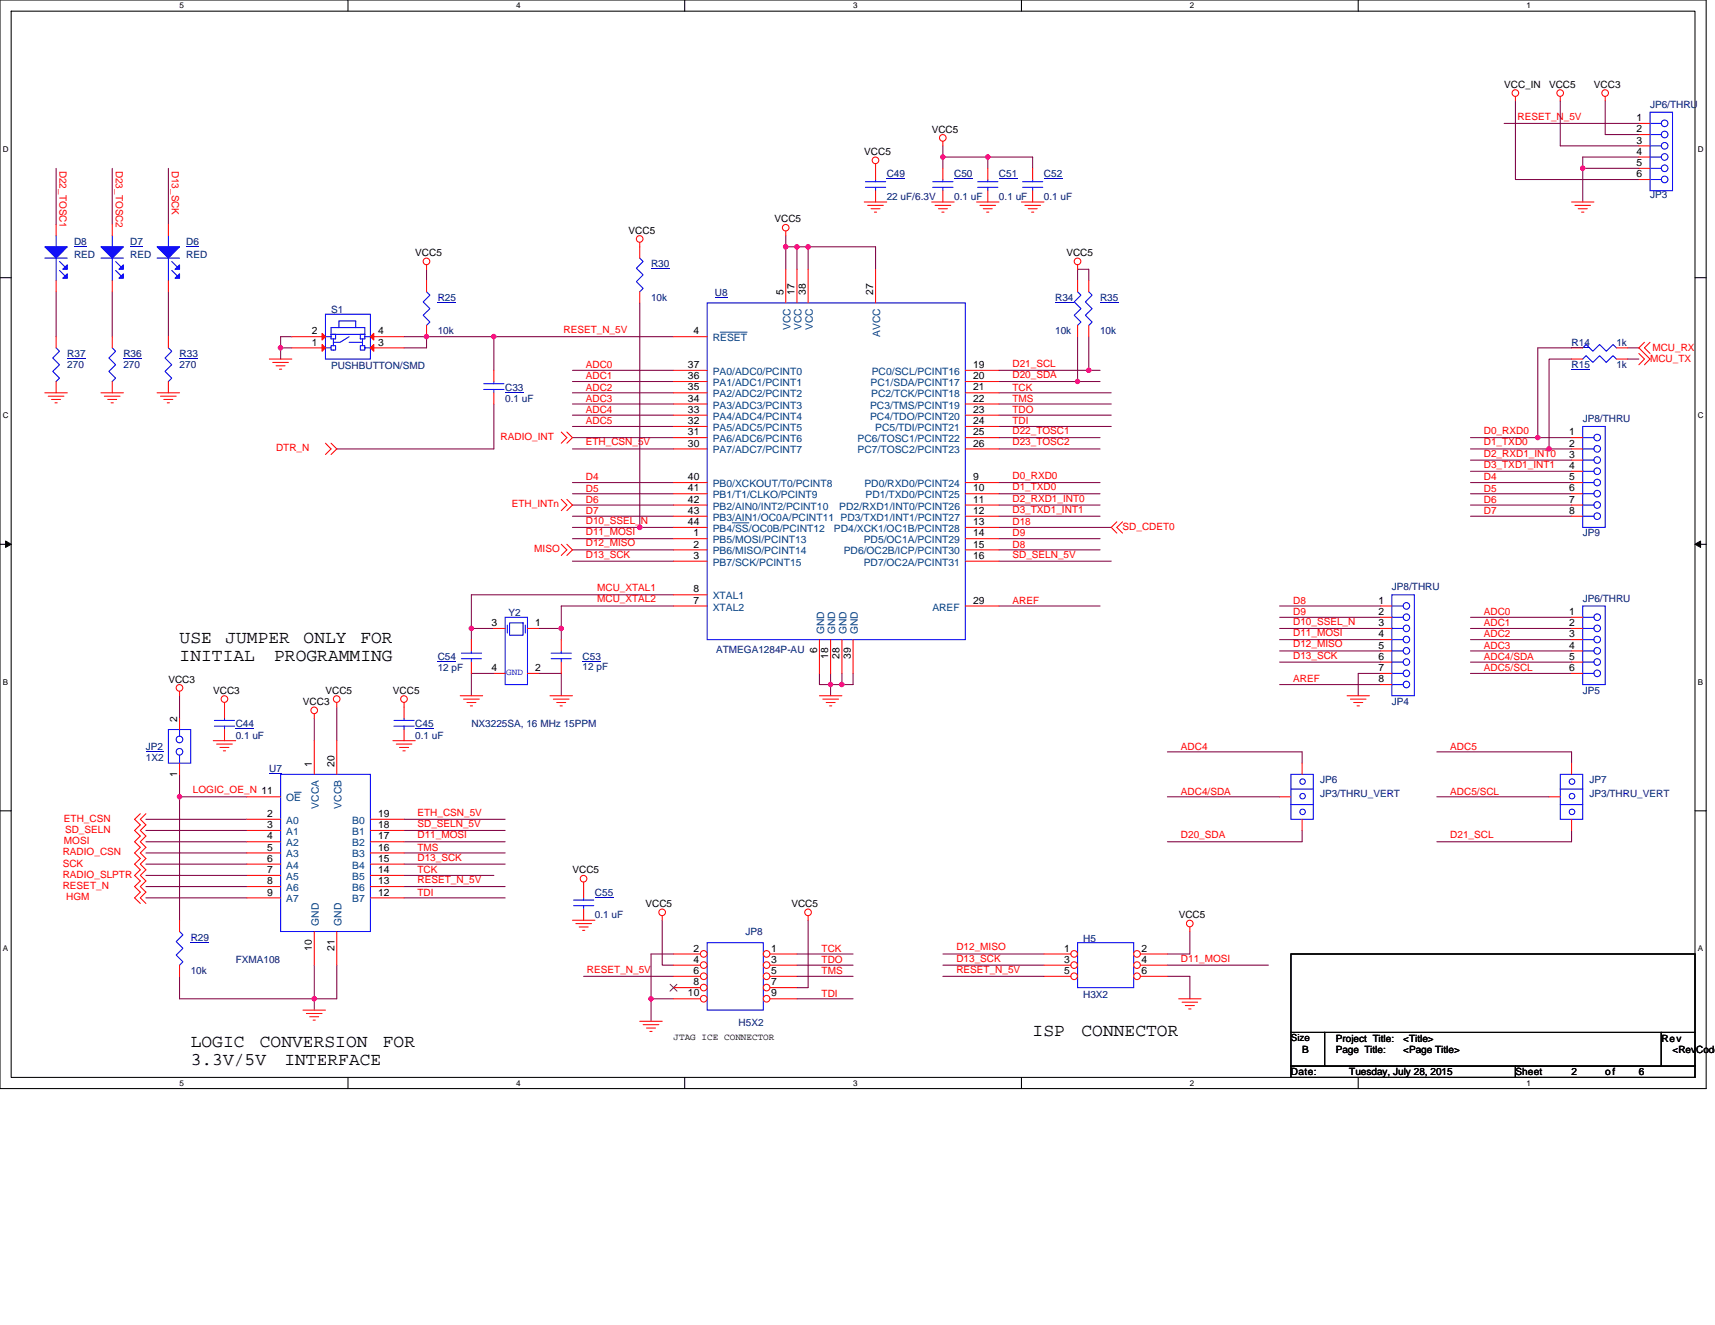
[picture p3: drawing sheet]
<svg xmlns="http://www.w3.org/2000/svg" width="279mm" height="216mm" viewBox="0 0 279 216" stroke-linecap="round" stroke-linejoin="round" font-family="sans-serif">
<path d="M0 0h278v177.4h-278zM1.8 1.8h274.3v173.8h-274.3z" fill="none" stroke="#000" stroke-width=".17"/>
<g fill="#fff">
<path d="M29.3 .2h.7v1.5h-.7z"/>
<path d="M29.3 175.7h.7v1.5h-.7z"/>
</g>
<path d="M56.7 0v1.8M56.7 175.6v1.8" fill="none" stroke="#000" stroke-width=".17"/>
<g fill="#fff">
<path d="M84.1 .2h.7v1.5h-.7z"/>
<path d="M84.1 175.7h.7v1.5h-.7z"/>
</g>
<path d="M111.5 0v1.8M111.5 175.6v1.8" fill="none" stroke="#000" stroke-width=".17"/>
<g fill="#fff">
<path d="M139 .2h.7v1.5h-.7z"/>
<path d="M139 175.7h.7v1.5h-.7z"/>
</g>
<path d="M166.4 0v1.8M166.4 175.6v1.8" fill="none" stroke="#000" stroke-width=".17"/>
<g fill="#fff">
<path d="M193.8 .2h.8v1.5h-.8z"/>
<path d="M193.8 175.7h.8v1.5h-.8z"/>
</g>
<path d="M221.3 0v1.8M221.3 175.6v1.8" fill="none" stroke="#000" stroke-width=".17"/>
<g fill="#fff">
<path d="M248.7 .2h.7v1.5h-.7z"/>
<path d="M248.7 175.7h.7v1.5h-.7z"/>
<path d="M.5 23.5h.9v1.5h-.9z"/>
<path d="M276.6 23.5h1v1.5h-1z"/>
<path d="M.5 67h.9v1.4h-.9z"/>
<path d="M276.6 67h1v1.4h-1z"/>
</g>
<path d="M0 45.3h1.8M276.1 45.3h1.9" fill="none" stroke="#000" stroke-width=".17"/>
<g fill="#fff">
<path d="M.5 110.4h.8v1.5h-.8z"/>
<path d="M276.6 110.4h.9v1.5h-.9z"/>
</g>
<path d="M0 88.7h1.8M276.1 88.7h1.9" fill="none" stroke="#000" stroke-width=".17"/>
<path d="M.9 88.2l.9 .5-.9 .5zM276.1 88.7l1-.5v1z" fill="#000" stroke="#000" stroke-width=".16"/>
<g fill="#fff">
<path d="M.5 153.8h.8v1.5h-.8z"/>
<path d="M276.6 153.8h.9v1.5h-.9z"/>
</g>
<path d="M0 132.1h1.8M276.1 132.1h1.9M210.3 155.4h65.8v12.8h-65.8zM210.3 168.2h5.5v5.5h-5.5zM210.3 173.7h36.6v1.9h-36.6zM215.8 168.2h54.9v5.5h-54.9zM246.9 173.7h29.2v1.9h-29.2zM270.7 168.2h5.4v5.5h-5.4z" fill="none" stroke="#000" stroke-width=".17"/>
<g fill="none" stroke="#800040" stroke-width=".17">
<path d="M246.9 16.4v12.9h20.1M254.2 16.4v7.4h12.8M261.5 16.4v5.5h5.5M9.1 27.4v9.2M18.3 27.4v9.2M27.4 27.4v9.2M128 38.4v1.8M153.6 23.8v1.8M153.6 25.6v1.8M153.6 25.6h7.3M160.9 25.6v1.8M160.9 25.6h7.3v1.8"/>
<path d="M245 20.1h22M257.9 27.4h9.1M257.9 27.4v5.5M267 25.6h-9.1v1.8M9.1 47.5v7.4M18.3 47.5v7.4M27.4 47.5v7.4M45.7 56.7v1.8M45.7 56.7h1.8M47.5 54.9h-1.8v1.8M65.8 54.9h3.7M69.5 54.9h11"/>
<path d="M69.5 43.9v1.8M69.5 54.9v1.8h-3.7M80.5 54.9v5.4M80.5 54.9h29.2M104.2 49.4v36.5M128 40.2v3.7M128 40.2h1.8M129.8 40.2v3.7M129.8 40.2h1.9M131.7 40.2h10.9v3.7M131.7 40.2v3.7M175.6 54.9v7.3"/>
<path d="M175.6 45.7v-1.8h1.8v1.8M177.4 54.9v5.4M256 56.7h-5.5v14.6M256 58.5h-3.6v14.7M265.2 56.7h1.8M265.2 58.5h1.8M80.5 65.8v7.4h-25.6M93.3 62.2h16.4M93.3 64h16.4M93.3 65.8h16.4M93.3 60.3h16.4M93.3 78.6h16.4"/>
<path d="M93.3 69.5h16.4M93.3 67.6h16.4M93.3 71.3h16.4M93.3 73.2h16.4M162.8 62.2h12.8M162.8 60.3h14.6M162.8 78.6h16.4M162.8 73.2h16.4M162.8 71.3h16.4M162.8 67.6h18.2M162.8 69.5h18.2M162.8 64h18.2"/>
<path d="M162.8 65.8h18.2M175.6 62.2h3.6M177.4 60.3h1.8M239.6 73.2h12.8M239.6 75h16.4M239.6 76.8h16.4M239.6 78.6h16.4M239.6 71.3h10.9M250.5 71.3h5.5M252.4 73.2h3.6M93.3 85.9h10.9M93.3 80.5h16.4"/>
<path d="M93.3 82.3h16.4M93.3 84.1h16.4M93.3 87.8h16.4M93.3 89.6h16.4M93.3 91.4h16.4M104.2 85.9h5.5M109.7 96.9h-32.9v5.5M109.7 98.7h-18.3v3.7M162.8 80.5h16.4M162.8 82.3h16.4M162.8 84.1h16.4M162.8 87.8h16.4"/>
<path d="M162.8 89.6h16.4M162.8 85.9h18.2M162.8 91.4h18.2M162.8 98.7h16.4M208.5 98.7h16.4M239.6 80.5h16.4M239.6 82.3h16.4M239.6 84.1h16.4M29.3 113.4v3.6M51.2 117v3.7M54.9 115.2v5.5M76.8 102.4v1.8"/>
<path d="M76.8 102.4h3.7M80.5 109.7h-3.7v3.7M87.8 109.7h3.6v3.7M87.8 102.4h3.6M91.4 102.4v1.8M133.5 109.7v1.8h1.8M135.3 111.5v1.9M135.3 111.5h1.9M135.3 109.7v1.8M137.2 109.7v1.8h1.8v-1.8M208.5 102.4h16.4M208.5 104.2h16.4"/>
<path d="M208.5 106.1h16.4M208.5 111.5h16.4M208.5 100.6h16.4M208.5 107.9h16.4M224.9 109.7h-3.6v3.7M239.6 102.4h16.4M239.6 104.2h16.4M239.6 106.1h16.4M239.6 107.9h16.4M239.6 109.7h16.4M239.6 100.6h16.4M23.8 133.5h16.4"/>
<path d="M23.8 135.3h16.4M23.8 139h16.4M23.8 137.2h16.4M29.3 129.8v20.1M29.3 126.2v3.6M29.3 129.8h10.9M65.8 139h16.5M65.8 137.2h16.5M65.8 135.3h16.5M65.8 133.5h16.5M190.2 129.8h18.3M190.2 122.5h21.9v1.9"/>
<path d="M212.1 135.3v1.9h-21.9M234.1 129.8h18.3M234.1 122.5h21.9v1.9M256 135.3v1.9h-21.9M23.8 144.5h16.4M23.8 146.3h16.4M23.8 140.8h16.4M23.8 142.6h16.4M51.2 157.3v7.3M54.9 157.3v5.5h-25.6v-3.7M65.8 142.6h14.7M65.8 140.8h16.5"/>
<path d="M65.8 144.5h16.5M65.8 146.3h16.5M95.1 159.1h14.6M107.9 149.9v7.4h1.8M109.7 155.4h-3.6v7.4M129.8 157.3h9.2M129.8 159.1h9.2M129.8 155.4h9.2M131.7 149.9v11h-1.9M153.6 155.4h16.5M153.6 157.3h16.5M153.6 159.1h16.5"/>
<path d="M190.2 159.1h3.6v3.7M190.2 157.3h16.5M193.8 151.8v3.6h-3.6M106.1 162.8v3.6M106.1 162.8h3.6M129.8 162.8h9.2"/>
</g>
<g fill="#f0f" stroke="#f0f" stroke-width=".17">
<circle cx="69.5" cy="54.8" r=".36"/>
<circle cx="80.4" cy="54.8" r=".36"/>
<circle cx="128" cy="40.2" r=".36"/>
<circle cx="129.8" cy="40.2" r=".36"/>
<circle cx="131.7" cy="40.2" r=".36"/>
<circle cx="153.6" cy="25.6" r=".35"/>
<circle cx="160.9" cy="25.6" r=".35"/>
<circle cx="45.7" cy="56.7" r=".36"/>
<circle cx="106.1" cy="162.7" r=".35"/>
<circle cx="76.8" cy="102.4" r=".36"/>
<circle cx="91.4" cy="102.4" r=".36"/>
<circle cx="175.5" cy="62.2" r=".35"/>
<circle cx="177.4" cy="60.3" r=".36"/>
<circle cx="257.8" cy="27.4" r=".36"/>
<circle cx="135.3" cy="111.5" r=".35"/>
<circle cx="137.1" cy="111.5" r=".36"/>
<circle cx="252.4" cy="73.1" r=".36"/>
<circle cx="250.5" cy="71.3" r=".36"/>
<circle cx="104.2" cy="85.9" r=".36"/>
<circle cx="51.2" cy="162.7" r=".35"/>
<circle cx="29.2" cy="129.8" r=".35"/>
</g>
<g fill="none" stroke="#f00" stroke-width=".17">
<path d="M246.9 15.7v.7M254.2 15.7v.7M261.5 15.7v.7M9.1 36.6v1.8M18.3 36.6v1.8M104.2 39.5v.7M128 37.7v.7M140.8 32.9h3.7M141.4 33.5h2.5M141.9 34h1.5M142.5 34.6h.3M142.6 26.7v2.6"/>
<path d="M142.6 31.1v1.8M151.8 32.9h3.6M152.3 33.5h2.6M152.9 34h1.4M153.4 34.6h.4M153.6 23v.8M153.6 27.4v1.9M153.6 31.1v1.8M159.1 32.9h3.7M159.6 33.5h2.6M160.2 34h1.4M160.7 34.6h.4"/>
<path d="M160.9 27.4v1.9M160.9 31.1v1.8M166.4 32.9h3.7M167 33.5h2.5M167.5 34h1.5M168.1 34.6h.3M256 32.9h3.7M256.6 33.5h2.5M257.1 34h1.5M257.7 34.6h.3M267 23.8h1.8M267 21.9h1.8"/>
<path d="M267 20.1h1.8M267 25.6h1.8M267 27.4h1.8M267 29.3h1.8M9.1 54.9v1.8M9.1 45.7v1.8M18.3 45.7v1.8M27.4 54.9v1.8M43.9 58.5h3.6M44.4 59.1h2.6M45 59.6h1.4M47.5 56.7h5.5"/>
<path d="M47.5 54.9h5.5M60.3 56.7h5.5M60.3 54.9h5.5M69.5 43.2v.7M109.7 54.9h5.5M128 43.9v5.5M129.8 43.9v5.5M131.7 43.9v5.5M142.6 43.9v5.5M175.6 43.2v.7M177.4 45.7v1.8M177.4 53v1.9"/>
<path d="M267 57.6l.9 .9-.9 .9M267.9 55.8l-.9 .9 1.8 1.8-.9 .9M268.8 55.8l-.9 .9 .9 .9M7.3 64h3.7M7.9 64.6h2.5M8.4 65.1h1.5M9 65.6h.3M9.1 62.2v1.8M16.4 64h3.7M17 64.6h2.6M17.5 65.1h1.5M18.1 65.6h.4"/>
<path d="M25.6 64h3.7M26.1 64.6h2.6M26.7 65.1h1.5M27.2 65.6h.4M27.4 62.2v1.8M45.5 60.2h.4M53 72.2l.9 1-.9 .9M53.9 72.2l1 1-1 .9M91.4 70.4l1 .9-1 .9M92.4 70.4l.9 .9-.9 .9M109.7 73.2h5.5M109.7 71.3h5.5"/>
<path d="M109.7 69.5h5.5M109.7 67.6h5.5M109.7 65.8h5.5M109.7 64h5.5M109.7 62.2h5.5M109.7 60.3h5.5M109.7 78.6h5.5M157.3 78.6h5.5M157.3 67.6h5.5M157.3 69.5h5.5M157.3 71.3h5.5M157.3 73.2h5.5"/>
<path d="M157.3 62.2h5.5M157.3 64h5.5M157.3 65.8h5.5M157.3 60.3h5.5M91.4 88.7l1 .9-1 .9M91.4 81.4l1 .9-1 .9M92.4 88.7l.9 .9-.9 .9M92.4 81.4l.9 .9-.9 .9M109.7 87.8h5.5M109.7 89.6h5.5M109.7 91.4h5.5M109.7 98.7h5.5"/>
<path d="M109.7 96.9h5.5M109.7 80.5h5.5M109.7 82.3h5.5M109.7 84.1h5.5M109.7 85.9h5.5M157.3 80.5h5.5M157.3 82.3h5.5M157.3 98.7h5.5M157.3 85.9h5.5M157.3 87.8h5.5M157.3 89.6h5.5M157.3 91.4h5.5"/>
<path d="M157.3 84.1h5.5M181.9 85l-.9 .9 .9 1M182.9 85l-1 .9 1 1M29.3 112.6v.8M36.6 114.5v.7M51.2 116.3v.7M54.9 114.5v.7M65.8 114.5v2.5M65.8 118.9v1.8M75 113.4h3.6M75.5 113.9h2.6M76.1 114.5h1.4"/>
<path d="M76.6 115h.4M76.8 104.2v1.9M76.8 107.9v1.8M89.6 113.4h3.7M90.1 113.9h2.6M90.7 114.5h1.5M91.2 115h.4M91.4 104.2v1.9M91.4 107.9v1.8M133.5 113.4h3.7M133.5 104.2v5.5M134 113.9h2.6"/>
<path d="M134.6 114.5h1.5M135.1 115h.4M135.3 104.2v5.5M137.2 104.2v5.5M139 104.2v5.5M219.5 113.4h3.6M220 113.9h2.5M220.5 114.5h1.5M221.1 115h.4M256 104.2h1.9M256 102.4h1.9M256 100.6h1.9"/>
<path d="M256 106.1h1.9M256 107.9h1.9M256 109.7h1.9M22.9 132.6l-1 .9 1 .9-1 .9 1 .9-1 1 1 .9-1 .9 1 .9-1 .9 1 .9-1 .9 1 1-1 .9 1 .9-1 .9 1 .9M23.8 132.6l-.9 .9 .9 .9-.9 .9 .9 .9-.9 1 .9 .9-.9 .9 .9 .9-.9 .9 .9 .9-.9 .9 .9 1-.9 .9 .9 .9-.9 .9 .9 .9M34.7 120.7h3.7M35.3 121.2h2.5M35.8 121.8h1.5M36.4 122.3h.3M64 120.7h3.6M64.6 121.2h2.5M65.1 121.8h1.5"/>
<path d="M65.6 122.3h.4M208.5 129.8h1.8M212.1 133.5v1.8M212.1 124.4v1.8M252.4 129.8h1.8M256 133.5v1.8M256 124.4v1.8M93.3 149.9h3.6M93.8 150.5h2.6M94.4 151h1.4M94.9 151.6h.4M95.1 143.7v2.6"/>
<path d="M95.1 148.1v1.8M107.9 149.2v.7M131.7 149.2v.7M193.8 151v.8M49.4 164.6h3.6M49.9 165.1h2.6M50.5 165.7h1.4M51 166.2h.4M104.2 166.4h3.7M104.8 167h2.5M105.3 167.5h1.5M105.9 168.1h.3"/>
<path d="M192 162.8h3.7M192.6 163.3h2.5M193.1 163.9h1.5M193.7 164.4h.3"/>
<circle cx="246.9" cy="15.2" r=".54"/>
<circle cx="254.2" cy="15.2" r=".54"/>
<circle cx="261.5" cy="15.2" r=".54"/>
<circle cx="104.2" cy="38.9" r=".54"/>
<circle cx="128" cy="37.1" r=".54"/>
<circle cx="142.6" cy="26.1" r=".54"/>
<circle cx="153.6" cy="22.5" r=".54"/>
<circle cx="69.5" cy="42.6" r=".54"/>
<circle cx="175.5" cy="42.6" r=".54"/>
<circle cx="29.2" cy="112.1" r=".54"/>
<circle cx="36.6" cy="113.9" r=".54"/>
<circle cx="51.2" cy="115.7" r=".54"/>
<circle cx="54.9" cy="113.9" r=".54"/>
<circle cx="65.8" cy="113.9" r=".54"/>
<circle cx="95.1" cy="143.2" r=".54"/>
<circle cx="107.9" cy="148.7" r=".54"/>
<circle cx="131.6" cy="148.7" r=".54"/>
<circle cx="193.8" cy="150.5" r=".54"/>
</g>
<g fill="none" stroke="#00f" stroke-width=".17">
<path d="M268.8 18.3h3.7v12.8h-3.7zM9.1 38.4v1.8M18.3 38.4v1.8M141 30.5h3.3M141 29.6h3.3M142.6 29.3v.3M142.6 30.5v.6M152 30.5h3.3M152 29.6h3.3M153.6 29.3v.3M153.6 30.5v.6M159.3 30.5h3.3"/>
<path d="M159.3 29.6h3.3M160.9 29.3v.3M160.9 30.5v.6M268.8 25.6h1.9M268.8 23.8h1.9M268.8 21.9h1.9M268.8 20.1h1.9M268.8 27.4h1.9M268.8 29.3h1.9M7.3 42.1h3.7M9.1 56.7l.6 .5-1.1 1.1 1.1 1.1-1.1 1.1 1.1 1.1-.6 .6M9.1 42.1v3.6"/>
<path d="M9.7 42.6l.9 .9M9.7 44.1l.9 .9M16.4 42.1h3.7M18.3 42.1v3.6M18.8 42.6l.9 .9M18.8 44.1l.9 .9M27.4 56.7l.6 .5-1.1 1.1 1.1 1.1-1.1 1.1 1.1 1.1-.6 .6M53 51.2h7.3v7.3h-7.3zM53 54.9h.9M53.9 54.9v.3h.4M53.9 54.5v-1.1h5.5v1.1M53.9 54.5h5.5"/>
<path d="M53.9 54.5h.8v.7h-.4M53.9 54.5v.4M54.3 55.2v1.1M54.3 56.3h-.4v.4h-.9M54.3 56.3h.4v.7h-.8v-.3M55.2 53.4v-1.1h2.8v1.1M56.9 54.9l-1.5 .9h-1.1M56.9 55.8h2.2M59.1 55.2v1.1M59.4 54.9v.3h-.3M59.4 54.9h.9M59.4 54.5h-.7v.7h.4"/>
<path d="M59.4 54.5v.4M59.4 56.7v.3h-.7v-.7h.7v.4h.9M115.2 49.4h42.1v54.8h-42.1zM177.4 47.5l.5 .6-1.1 1.1 1.1 1.1-1.1 1.1 1.1 1.1-.5 .5M257.9 98.7h3.6v12.8h-3.6zM64.2 118.3h3.3M64.2 117.4h3.3M65.8 117v.4M65.8 118.3v.6M75.2 107.3h3.2M75.2 106.4h3.2M76.8 106.1v.3"/>
<path d="M76.8 107.3v.6M89.8 107.3h3.3M89.8 106.4h3.3M91.4 106.1v.3M91.4 107.3v.6M257.9 106.1h1.8M257.9 104.2h1.8M257.9 102.4h1.8M257.9 100.6h1.8M257.9 107.9h1.8M257.9 109.7h1.8M210.3 126.2h3.7v7.3h-3.7z"/>
<path d="M210.3 131.1h3.7M210.3 128.6h3.7M254.2 126.2h3.7v7.3h-3.7zM254.2 131.1h3.7M254.2 128.6h3.7M93.5 147.6h3.2M93.5 146.7h3.2M95.1 146.3v.4M95.1 147.6v.5M115.2 153.6h9.2v11h-9.2z"/>
<circle cx="271.2" cy="25.6" r=".54"/>
<circle cx="271.2" cy="23.8" r=".54"/>
<circle cx="271.2" cy="29.2" r=".54"/>
<circle cx="271.2" cy="20.1" r=".54"/>
<circle cx="271.2" cy="21.9" r=".54"/>
<circle cx="271.2" cy="27.4" r=".54"/>
<circle cx="260.2" cy="106.1" r=".54"/>
<circle cx="260.2" cy="104.2" r=".54"/>
<circle cx="260.2" cy="102.4" r=".54"/>
<circle cx="260.2" cy="109.7" r=".54"/>
<circle cx="260.2" cy="107.9" r=".54"/>
<circle cx="260.2" cy="100.6" r=".54"/>
<circle cx="212.2" cy="127.4" r=".45"/>
<circle cx="212.2" cy="129.7" r=".45"/>
<circle cx="212.2" cy="132.3" r=".45"/>
<circle cx="256.1" cy="129.7" r=".45"/>
<circle cx="256.1" cy="127.4" r=".45"/>
<circle cx="256.1" cy="132.3" r=".45"/>
</g>
<g fill="none" stroke="#000080" stroke-width=".16">
<path d="M144.5 29.1h3M155.4 29.1h3.1M162.8 29.1h3M11 58.4h3M12.1 40.1h2.1M21.2 40.1h2.1M29.3 58.4h3M116.5 48.5h2.1M179.2 49.3h3M67.6 118.7h3.1M71.3 107.8h3M94.9 107.8h3"/>
<path d="M96.9 146.2h3"/>
</g>
<g fill="#00f" stroke="#00f" stroke-width=".17">
<path d="M16.4 40.2h3.7l-1.8 1.9z" fill-rule="evenodd"/>
<path d="M19.4 43.9l.7-.7v.7z" fill-rule="evenodd"/>
<path d="M19.4 45.3l.7-.7v.7z" fill-rule="evenodd"/>
<path d="M7.3 40.2h3.7l-1.9 1.9z" fill-rule="evenodd"/>
<path d="M10.2 43.9l.8-.7v.7z" fill-rule="evenodd"/>
<path d="M10.2 45.3l.8-.7v.7z" fill-rule="evenodd"/>
</g>
<path d="M117.3 54.1h4.4M119.3 85.2h2.7" fill="none" stroke="#004080" stroke-width=".16"/>
<g fill="#f00" stroke="#f00" stroke-width=".17">
<path d="M52.5 56.1l.5 .6-.5 .5z"/>
<path d="M60.3 56.7l.6-.6v1.1z"/>
<path d="M52.5 54.3l.5 .6-.5 .5z"/>
<path d="M60.3 54.9l.6-.6v1.1z"/>
</g>
<circle cx="124.9" cy="155.4" r=".54" fill="#fff" stroke="#f00" stroke-width=".17"/>
<path d="M125.5 155.4h4.3" fill="none" stroke="#f00" stroke-width=".17"/>
<circle cx="114.6" cy="155.4" r=".54" fill="#fff" stroke="#f00" stroke-width=".17"/>
<path d="M109.7 155.4h4.4" fill="none" stroke="#f00" stroke-width=".17"/>
<circle cx="124.9" cy="157.3" r=".54" fill="#fff" stroke="#f00" stroke-width=".17"/>
<path d="M125.5 157.3h4.3" fill="none" stroke="#f00" stroke-width=".17"/>
<circle cx="114.6" cy="157.3" r=".54" fill="#fff" stroke="#f00" stroke-width=".17"/>
<path d="M109.7 157.3h4.4" fill="none" stroke="#f00" stroke-width=".17"/>
<circle cx="124.9" cy="159.1" r=".54" fill="#fff" stroke="#f00" stroke-width=".17"/>
<path d="M125.5 159.1h4.3" fill="none" stroke="#f00" stroke-width=".17"/>
<circle cx="114.6" cy="159.1" r=".54" fill="#fff" stroke="#f00" stroke-width=".17"/>
<path d="M109.7 159.1h4.4" fill="none" stroke="#f00" stroke-width=".17"/>
<circle cx="124.9" cy="160.9" r=".54" fill="#fff" stroke="#f00" stroke-width=".17"/>
<path d="M125.5 160.9h4.3" fill="none" stroke="#f00" stroke-width=".17"/>
<circle cx="114.6" cy="160.9" r=".54" fill="#fff" stroke="#f00" stroke-width=".17"/>
<path d="M109.7 160.9h4.4" fill="none" stroke="#f00" stroke-width=".17"/>
<path d="M109.2 160.4l1.1 1.1M110.3 160.4l-1.1 1.1" fill="none" stroke="#804000" stroke-width=".16"/>
<circle cx="124.9" cy="162.7" r=".54" fill="#fff" stroke="#f00" stroke-width=".17"/>
<path d="M125.5 162.8h4.3" fill="none" stroke="#f00" stroke-width=".17"/>
<circle cx="114.6" cy="162.7" r=".54" fill="#fff" stroke="#f00" stroke-width=".17"/>
<path d="M69.5 45.7v1.8M69.5 53v1.9M29.3 117v1.9M29.3 124.4v1.8M109.7 162.8h4.4" fill="none" stroke="#f00" stroke-width=".17"/>
<g fill="none" stroke="#00f" stroke-width=".17">
<path d="M69.5 47.5l.5 .6-1.1 1.1 1.1 1.1-1.1 1.1 1.1 1.1-.5 .5M27.4 118.9h3.7v5.5h-3.7zM29.3 118.9v1.1M29.3 123.1v1.3M175.6 153.6h9.1v7.3h-9.1z"/>
<circle cx="29.2" cy="120.5" r=".54"/>
<circle cx="29.2" cy="122.5" r=".54"/>
</g>
<path d="M71.3 49.3h3M23.8 122.4h2.8" fill="none" stroke="#000080" stroke-width=".16"/>
<circle cx="175" cy="155.4" r=".54" fill="#fff" stroke="#f00" stroke-width=".17"/>
<path d="M170.1 155.4h4.4" fill="none" stroke="#f00" stroke-width=".17"/>
<circle cx="185.2" cy="155.4" r=".54" fill="#fff" stroke="#f00" stroke-width=".17"/>
<path d="M185.8 155.4h4.4" fill="none" stroke="#f00" stroke-width=".17"/>
<circle cx="175" cy="157.3" r=".54" fill="#fff" stroke="#f00" stroke-width=".17"/>
<path d="M170.1 157.3h4.4" fill="none" stroke="#f00" stroke-width=".17"/>
<circle cx="185.2" cy="157.3" r=".54" fill="#fff" stroke="#f00" stroke-width=".17"/>
<path d="M185.8 157.3h4.4" fill="none" stroke="#f00" stroke-width=".17"/>
<circle cx="175" cy="159.1" r=".54" fill="#fff" stroke="#f00" stroke-width=".17"/>
<path d="M170.1 159.1h4.4" fill="none" stroke="#f00" stroke-width=".17"/>
<circle cx="185.2" cy="159.1" r=".54" fill="#fff" stroke="#f00" stroke-width=".17"/>
<g fill="none" stroke="#f00" stroke-width=".17">
<path d="M27.4 36.6v1.8M168.2 27.4v1.9M168.2 31.1v1.8M18.3 54.9v1.8M27.4 45.7v1.8M104.2 40.2v1.9M104.2 47.5v1.9M175.6 45.7v1.8M175.6 53v1.9M256 56.7h1.9M256 58.5h1.9M263.3 56.7h1.9"/>
<path d="M263.3 58.5h1.9M18.3 62.2v1.8M80.5 60.3v1.9M80.5 64v1.8M256 75h1.9M256 73.2h1.9M256 71.3h1.9M256 76.8h1.9M256 78.6h1.9M224.9 98.7h1.9M256 80.5h1.9M256 82.3h1.9"/>
<path d="M256 84.1h1.9M36.6 115.2v1.8M36.6 118.9v1.8M80.5 109.7h1.8M80.5 102.4h1.8M85.9 102.4h1.9M85.9 109.7h1.9M224.9 102.4h1.9M224.9 100.6h1.9M224.9 104.2h1.9M224.9 106.1h1.9M224.9 107.9h1.9"/>
<path d="M224.9 109.7h1.9M224.9 111.5h1.9M40.2 133.5h5.5M40.2 135.3h5.5M40.2 137.2h5.5M40.2 139h5.5M40.2 129.8h5.5M51.2 120.7v5.5M54.9 120.7v5.5M60.3 139h5.5M60.3 137.2h5.5M60.3 135.3h5.5"/>
<path d="M60.3 133.5h5.5M29.3 149.9v1.9M29.3 157.3v1.8M40.2 140.8h5.5M40.2 142.6h5.5M40.2 144.5h5.5M40.2 146.3h5.5M51.2 151.8v5.5M54.9 151.8v5.5M60.3 146.3h5.5M60.3 144.5h5.5M60.3 142.6h5.5"/>
<path d="M60.3 140.8h5.5M185.8 159.1h4.4"/>
</g>
<g fill="none" stroke="#00f" stroke-width=".17">
<path d="M27.4 38.4v1.8M166.6 30.5h3.3M166.6 29.6h3.3M168.2 29.3v.3M168.2 30.5v.6M18.3 56.7l.5 .5-1.1 1.1 1.1 1.1-1.1 1.1 1.1 1.1-.5 .6M25.6 42.1h3.7M27.4 42.1v3.6M28 42.6l.9 .9M28 44.1l.9 .9M104.2 42.1l.6 .5-1.1 1.1 1.1 1.1-1.1 1.1 1.1 1.1-.6 .5M175.6 47.5l.5 .6-1.1 1.1 1.1 1.1-1.1 1.1 1.1 1.1-.5 .5"/>
<path d="M257.9 56.7l.5-.6 1.1 1.1 1.1-1.1 1.1 1.1 1.1-1.1 .5 .6M257.9 58.5l.5-.5 1.1 1.1 1.1-1.1 1.1 1.1 1.1-1.1 .5 .5M78.8 63.5h3.3M78.8 62.5h3.3M80.5 62.2v.3M80.5 63.5v.5M257.9 69.5h3.6v16.4h-3.6zM257.9 76.8h1.8M257.9 75h1.8M257.9 73.2h1.8M257.9 71.3h1.8M257.9 78.6h1.8"/>
<path d="M226.8 96.9h3.6v16.5h-3.6zM226.8 98.7h1.8M257.9 80.5h1.8M257.9 82.3h1.8M257.9 84.1h1.8M34.9 118.3h3.3M34.9 117.4h3.3M36.6 117v.4M36.6 118.3v.6M82.3 100.6h3.6v10.9h-3.6zM82.7 101.9v1.2M83 101.5h2.2v2h-2.2z"/>
<path d="M85.6 101.9v1.2M226.8 104.2h1.8M226.8 102.4h1.8M226.8 100.6h1.8M226.8 106.1h1.8M226.8 107.9h1.8M226.8 109.7h1.8M226.8 111.5h1.8M45.7 126.2h14.6v25.6h-14.6zM29.3 151.8l.5 .5-1.1 1.1 1.1 1.1-1.1 1.1 1.1 1.1-.5 .6"/>
<circle cx="260.2" cy="76.8" r=".54"/>
<circle cx="260.2" cy="73.1" r=".54"/>
<circle cx="260.2" cy="75" r=".54"/>
<circle cx="260.2" cy="71.3" r=".54"/>
<circle cx="260.2" cy="78.6" r=".54"/>
<circle cx="229.1" cy="98.7" r=".53"/>
<circle cx="260.2" cy="82.3" r=".54"/>
<circle cx="260.2" cy="84.1" r=".54"/>
<circle cx="260.2" cy="80.4" r=".54"/>
<circle cx="229.1" cy="102.4" r=".53"/>
<circle cx="229.1" cy="109.7" r=".53"/>
<circle cx="229.1" cy="104.2" r=".53"/>
<circle cx="229.1" cy="107.9" r=".53"/>
<circle cx="229.1" cy="100.6" r=".53"/>
<circle cx="229.1" cy="106.1" r=".53"/>
<circle cx="229.1" cy="111.5" r=".53"/>
</g>
<path d="M170.1 29.1h3M20.1 58.4h3M30.4 40.1h2M106.1 43.8h3M171.9 49.3h3M256 56.6h3M82.3 63.9h3M256 60.2h3M38.4 118.7h3M43.9 126.1h2.1M31.1 153.5h3" fill="none" stroke="#000080" stroke-width=".16"/>
<path d="M47.9 129.1h1.2" fill="none" stroke="#004080" stroke-width=".16"/>
<g fill="#00f" stroke="#00f" stroke-width=".17">
<path d="M25.6 40.2h3.7l-1.9 1.9z" fill-rule="evenodd"/>
<path d="M28.5 43.9l.8-.7v.7z" fill-rule="evenodd"/>
<path d="M28.5 45.3l.8-.7v.7z" fill-rule="evenodd"/>
</g>
<g fill="#f0f" stroke="#f0f" stroke-width=".17">
<circle cx="69.5" cy="54.8" r=".36"/>
<circle cx="80.4" cy="54.8" r=".36"/>
<circle cx="128" cy="40.2" r=".36"/>
<circle cx="129.8" cy="40.2" r=".36"/>
<circle cx="131.7" cy="40.2" r=".36"/>
<circle cx="153.6" cy="25.6" r=".35"/>
<circle cx="160.9" cy="25.6" r=".35"/>
<circle cx="45.7" cy="56.7" r=".36"/>
<circle cx="106.1" cy="162.7" r=".35"/>
<circle cx="76.8" cy="102.4" r=".36"/>
<circle cx="91.4" cy="102.4" r=".36"/>
<circle cx="175.5" cy="62.2" r=".35"/>
<circle cx="177.4" cy="60.3" r=".36"/>
<circle cx="257.8" cy="27.4" r=".36"/>
<circle cx="135.3" cy="111.5" r=".35"/>
<circle cx="137.1" cy="111.5" r=".36"/>
<circle cx="252.4" cy="73.1" r=".36"/>
<circle cx="250.5" cy="71.3" r=".36"/>
<circle cx="104.2" cy="85.9" r=".36"/>
<circle cx="51.2" cy="162.7" r=".35"/>
<circle cx="29.2" cy="129.8" r=".35"/>
</g>
<g font-size="2.9">
<text x="29.3" y="104.7">USE</text>
<text x="29.3" y="107.7">INITIAL</text>
<text x="36.7" y="104.7">JUMPER</text>
<text x="44.7" y="107.7">PROGRAMMING</text>
<text x="49.5" y="104.7">ONLY</text>
<text x="58.7" y="104.7">FOR</text>
<text x="31.1" y="170.6">LOGIC</text>
<text x="31.1" y="173.5">3.3V/5V</text>
<text x="42.3" y="170.6">CONVERSION</text>
<text x="46.3" y="173.5">INTERFACE</text>
<text x="62.4" y="170.6">FOR</text>
<text x="168.2" y="168.7">ISP</text>
<text x="176.2" y="168.7">CONNECTOR</text>
</g>
<g font-size="1.7">
<text x="266.6" y="23.4">3</text>
<text x="266.6" y="21.5">2</text>
<text x="266.6" y="19.7">1</text>
<text x="266.6" y="25.2">4</text>
<text x="266.6" y="27.1">5</text>
<text x="266.6" y="28.9">6</text>
<text x="127.6" y="48.1" transform="rotate(-90 127.6 48.1)">5</text>
<text x="129.5" y="48.1" transform="rotate(-90 129.5 48.1)">17</text>
<text x="131.3" y="48.1" transform="rotate(-90 131.3 48.1)">38</text>
<text x="142.3" y="48.1" transform="rotate(-90 142.3 48.1)">27</text>
<text x="50.8" y="56.3">1</text>
<text x="50.8" y="54.5">2</text>
<text x="61.6" y="56.3">3</text>
<text x="61.6" y="54.5">4</text>
<text x="112.1" y="60">37</text>
<text x="113" y="54.5">4</text>
<text x="158.5" y="60">19</text>
<text x="112.1" y="65.4">34</text>
<text x="112.1" y="63.6">35</text>
<text x="112.1" y="61.8">36</text>
<text x="158.5" y="61.8">20</text>
<text x="158.5" y="65.4">22</text>
<text x="158.5" y="63.6">21</text>
<text x="112.1" y="70.9">31</text>
<text x="112.1" y="69.1">32</text>
<text x="112.1" y="67.3">33</text>
<text x="158.5" y="69.1">24</text>
<text x="158.5" y="67.3">23</text>
<text x="158.5" y="70.9">25</text>
<text x="255.7" y="70.9">1</text>
<text x="112.1" y="72.8">30</text>
<text x="158.5" y="72.8">26</text>
<text x="255.7" y="74.6">3</text>
<text x="255.7" y="72.8">2</text>
<text x="255.7" y="76.4">4</text>
<text x="112.1" y="78.3">40</text>
<text x="112.1" y="80.1">41</text>
<text x="112.1" y="81.9">42</text>
<text x="112.1" y="83.7">43</text>
<text x="158.5" y="81.9">11</text>
<text x="158.5" y="83.7">12</text>
<text x="158.5" y="78.3">9</text>
<text x="158.5" y="80.1">10</text>
<text x="255.7" y="78.3">5</text>
<text x="255.7" y="80.1">6</text>
<text x="255.7" y="81.9">7</text>
<text x="255.7" y="83.7">8</text>
<text x="112.1" y="85.6">44</text>
<text x="113" y="87.4">1</text>
<text x="113" y="89.2">2</text>
<text x="158.5" y="85.6">13</text>
<text x="158.5" y="89.2">15</text>
<text x="158.5" y="87.4">14</text>
<text x="113" y="91.1">3</text>
<text x="158.5" y="91.1">16</text>
<text x="113" y="98.4">7</text>
<text x="113" y="96.5">8</text>
<text x="158.5" y="98.4">29</text>
<text x="224.6" y="100.2">2</text>
<text x="224.6" y="98.4">1</text>
<text x="255.7" y="100.2">1</text>
<text x="80.1" y="102">3</text>
<text x="87.2" y="102">1</text>
<text x="133.1" y="106.4" transform="rotate(-90 133.1 106.4)">6</text>
<text x="134.9" y="107.4" transform="rotate(-90 134.9 107.4)">18</text>
<text x="136.8" y="107.4" transform="rotate(-90 136.8 107.4)">28</text>
<text x="138.6" y="107.4" transform="rotate(-90 138.6 107.4)">39</text>
<text x="224.6" y="102">3</text>
<text x="224.6" y="103.8">4</text>
<text x="224.6" y="105.7">5</text>
<text x="224.6" y="107.5">6</text>
<text x="255.7" y="103.8">3</text>
<text x="255.7" y="102">2</text>
<text x="255.7" y="105.7">4</text>
<text x="255.7" y="107.5">5</text>
<text x="80.1" y="109.3">4</text>
<text x="87.2" y="109.3">2</text>
<text x="224.6" y="109.3">7</text>
<text x="224.6" y="111.2">8</text>
<text x="255.7" y="109.3">6</text>
<text x="28.9" y="117.6" transform="rotate(-90 28.9 117.6)">2</text>
<text x="50.8" y="124.9" transform="rotate(-90 50.8 124.9)">1</text>
<text x="54.5" y="124.9" transform="rotate(-90 54.5 124.9)">20</text>
<text x="28.9" y="126.6" transform="rotate(-90 28.9 126.6)">1</text>
<text x="43.5" y="133.1">2</text>
<text x="43.5" y="134.9">3</text>
<text x="43.5" y="136.8">4</text>
<text x="61.6" y="136.8">17</text>
<text x="61.6" y="134.9">18</text>
<text x="61.6" y="133.1">19</text>
<text x="43.5" y="138.6">5</text>
<text x="43.5" y="140.4">6</text>
<text x="43.5" y="142.3">7</text>
<text x="61.6" y="142.3">14</text>
<text x="61.6" y="140.4">15</text>
<text x="61.6" y="138.6">16</text>
<text x="43.5" y="144.1">8</text>
<text x="43.5" y="145.9">9</text>
<text x="61.6" y="145.9">12</text>
<text x="61.6" y="144.1">13</text>
<text x="50.8" y="154.9" transform="rotate(-90 50.8 154.9)">10</text>
<text x="54.5" y="154.9" transform="rotate(-90 54.5 154.9)">21</text>
<text x="113" y="155.1">2</text>
<text x="125.6" y="155.1">1</text>
<text x="173.4" y="155.1">1</text>
<text x="186" y="155.1">2</text>
<text x="113" y="156.9">4</text>
<text x="113" y="158.7">6</text>
<text x="113" y="160.5">8</text>
<text x="125.6" y="156.9">3</text>
<text x="125.6" y="158.7">5</text>
<text x="125.6" y="160.5">7</text>
<text x="173.4" y="156.9">3</text>
<text x="173.4" y="158.7">5</text>
<text x="186" y="156.9">4</text>
<text x="186" y="158.7">6</text>
<text x="112.1" y="162.4">10</text>
<text x="125.6" y="162.4">9</text>
</g>
<g font-size="1.7" fill="#004080">
<text x="128.8" y="53.8" transform="rotate(-90 128.8 53.8)">VCC</text>
<text x="130.6" y="53.8" transform="rotate(-90 130.6 53.8)">VCC</text>
<text x="132.4" y="53.8" transform="rotate(-90 132.4 53.8)">VCC</text>
<text x="116.1" y="55.6">RESET</text>
<text x="143.4" y="54.9" transform="rotate(-90 143.4 54.9)">AVCC</text>
<text x="116.1" y="64.7">PA2/ADC2/PCINT2</text>
<text x="116.1" y="62.9">PA1/ADC1/PCINT1</text>
<text x="116.1" y="61.1">PA0/ADC0/PCINT0</text>
<text x="141.8" y="62.9">PC1/SDA/PCINT17</text>
<text x="141.9" y="64.7">PC2/TCK/PCINT18</text>
<text x="142" y="61.1">PC0/SCL/PCINT16</text>
<text x="116.1" y="70.2">PA5/ADC5/PCINT5</text>
<text x="116.1" y="68.4">PA4/ADC4/PCINT4</text>
<text x="116.1" y="66.6">PA3/ADC3/PCINT3</text>
<text x="141.8" y="68.4">PC4/TDO/PCINT20</text>
<text x="141.8" y="66.6">PC3/TMS/PCINT19</text>
<text x="142.6" y="70.2">PC5/TDI/PCINT21</text>
<text x="116.1" y="73.9">PA7/ADC7/PCINT7</text>
<text x="116.1" y="72.1">PA6/ADC6/PCINT6</text>
<text x="139.7" y="72.1">PC6/TOSC1/PCINT22</text>
<text x="139.7" y="73.9">PC7/TOSC2/PCINT23</text>
<text x="116.1" y="79.4">PB0/XCKOUT/T0/PCINT8</text>
<text x="116.1" y="81.2">PB1/T1/CLKO/PCINT9</text>
<text x="116.1" y="83">PB2/AIN0/INT2/PCINT10</text>
<text x="136.7" y="83">PD2/RXD1/INT0/PCINT26</text>
<text x="140.8" y="79.4">PD0/RXD0/PCINT24</text>
<text x="141" y="81.2">PD1/TXD0/PCINT25</text>
<text x="116.1" y="88.5">PB5/MOSI/PCINT13</text>
<text x="116.1" y="84.9">PB3/AIN1/OC0A/PCINT11 PD3/TXD1/INT1/PCINT27</text>
<text x="116.1" y="86.7">PB4/SS/OC0B/PCINT12</text>
<text x="135.9" y="86.7">PD4/XCK1/OC1B/PCINT28</text>
<text x="140.7" y="88.5">PD5/OC1A/PCINT29</text>
<text x="116.1" y="90.3">PB6/MISO/PCINT14</text>
<text x="116.1" y="92.2">PB7/SCK/PCINT15</text>
<text x="137.5" y="90.3">PD6/OC2B/ICP/PCINT30</text>
<text x="140.7" y="92.2">PD7/OC2A/PCINT31</text>
<text x="116.1" y="99.5">XTAL2</text>
<text x="116.1" y="97.7">XTAL1</text>
<text x="151.9" y="99.5">AREF</text>
<text x="134.3" y="103.3" transform="rotate(-90 134.3 103.3)">GND</text>
<text x="136.1" y="103.3" transform="rotate(-90 136.1 103.3)">GND</text>
<text x="137.9" y="103.3" transform="rotate(-90 137.9 103.3)">GND</text>
<text x="139.7" y="103.3" transform="rotate(-90 139.7 103.3)">GND</text>
<text x="46.6" y="130.6">OE</text>
<text x="52" y="131.7" transform="rotate(-90 52 131.7)">VCCA</text>
<text x="55.6" y="131.7" transform="rotate(-90 55.6 131.7)">VCCB</text>
<text x="46.6" y="134.2">A0</text>
<text x="46.6" y="136.1">A1</text>
<text x="46.6" y="137.9">A2</text>
<text x="57.4" y="137.9">B2</text>
<text x="57.4" y="136.1">B1</text>
<text x="57.4" y="134.2">B0</text>
<text x="46.6" y="139.7">A3</text>
<text x="46.6" y="141.5">A4</text>
<text x="46.6" y="143.4">A5</text>
<text x="57.4" y="143.4">B5</text>
<text x="57.4" y="141.5">B4</text>
<text x="57.4" y="139.7">B3</text>
<text x="46.6" y="145.2">A6</text>
<text x="46.6" y="147">A7</text>
<text x="57.4" y="147">B7</text>
<text x="57.4" y="145.2">B6</text>
<text x="52" y="150.9" transform="rotate(-90 52 150.9)">GND</text>
<text x="55.6" y="150.9" transform="rotate(-90 55.6 150.9)">GND</text>
</g>
<g font-size="1.6">
<text x="245" y="14.3">VCC_IN</text>
<text x="252.4" y="14.3">VCC5</text>
<text x="259.7" y="14.3">VCC3</text>
<text x="151.8" y="21.6">VCC5</text>
<text x="140.8" y="25.3">VCC5</text>
<text x="67.6" y="41.7">VCC5</text>
<text x="102.4" y="38.1">VCC5</text>
<text x="126.2" y="36.2">VCC5</text>
<text x="173.7" y="41.7">VCC5</text>
<text x="27.4" y="111.2">VCC3</text>
<text x="34.7" y="113">VCC3</text>
<text x="53" y="113">VCC5</text>
<text x="64" y="113">VCC5</text>
<text x="49.4" y="114.9">VCC3</text>
<text x="93.3" y="142.3">VCC5</text>
<text x="105.2" y="147.8">VCC5</text>
<text x="128.9" y="147.8">VCC5</text>
<text x="192" y="149.6">VCC5</text>
<text x="210.3" y="169.7">Size</text>
<text x="212.1" y="171.6">B</text>
<text x="217.6" y="169.7">Project Title:</text>
<text x="217.6" y="171.6">Page Title:</text>
<text x="228.6" y="171.6">&lt;Page Title&gt;</text>
<text x="228.6" y="169.7">&lt;Title&gt;</text>
<text x="270.7" y="169.7">Rev</text>
<text x="272.5" y="171.6">&lt;RevCode</text>
<text x="210.3" y="175.2">Date:</text>
<text x="219.8" y="175.2">Tuesday, July 28, 2015</text>
<text x="246.9" y="175.2">Sheet</text>
<text x="256" y="175.2">2</text>
<text x="261.5" y="175.2">of</text>
<text x="267" y="175.2">6</text>
</g>
<g font-size="1.6" fill="#000080">
<text x="268.8" y="17.6">JP6/THRU</text>
<text x="144.5" y="28.9">C49</text>
<text x="155.4" y="28.9">C50</text>
<text x="162.8" y="28.9">C51</text>
<text x="170.1" y="28.9">C52</text>
<text x="144.5" y="32.6">22 uF/6.3V</text>
<text x="155.4" y="32.6">0.1 uF</text>
<text x="162.8" y="32.6">0.1 uF</text>
<text x="170.1" y="32.6">0.1 uF</text>
<text x="268.8" y="32.2">JP3</text>
<text x="12.1" y="39.9">D8</text>
<text x="21.2" y="39.9">D7</text>
<text x="30.4" y="39.9">D6</text>
<text x="12.1" y="42.1">RED</text>
<text x="21.2" y="42.1">RED</text>
<text x="30.4" y="42.1">RED</text>
<text x="106.1" y="43.5">R30</text>
<text x="53.9" y="51">S1</text>
<text x="71.3" y="49">R25</text>
<text x="106.1" y="49">10k</text>
<text x="116.5" y="48.3">U8</text>
<text x="171.9" y="49">R34</text>
<text x="179.2" y="49">R35</text>
<text x="11" y="58.2">R37</text>
<text x="11" y="60">270</text>
<text x="20.1" y="58.2">R36</text>
<text x="20.1" y="60">270</text>
<text x="29.3" y="58.2">R33</text>
<text x="29.3" y="60">270</text>
<text x="71.3" y="54.5">10k</text>
<text x="171.9" y="54.5">10k</text>
<text x="179.2" y="54.5">10k</text>
<text x="256" y="56.3">R14</text>
<text x="256" y="60">R15</text>
<text x="263.3" y="56.3">1k</text>
<text x="263.3" y="60">1k</text>
<text x="53.9" y="60.2">PUSHBUTTON/SMD</text>
<text x="82.3" y="63.6">C33</text>
<text x="82.3" y="65.5">0.1 uF</text>
<text x="257.9" y="68.8">JP8/THRU</text>
<text x="257.9" y="87.4">JP9</text>
<text x="82.8" y="100.4">Y2</text>
<text x="226.8" y="96.2">JP8/THRU</text>
<text x="257.9" y="98">JP6/THRU</text>
<text x="71.3" y="107.5">C54</text>
<text x="94.9" y="107.5">C53</text>
<text x="116.7" y="106.4">ATMEGA1284P-AU</text>
<text x="71.3" y="109.4">12 pF</text>
<text x="94.9" y="109.2">12 pF</text>
<text x="257.9" y="113">JP5</text>
<text x="38.4" y="118.5">C44</text>
<text x="67.6" y="118.5">C45</text>
<text x="76.8" y="118.5">NX3225SA, 16 MHz 15PPM</text>
<text x="226.8" y="114.9">JP4</text>
<text x="23.8" y="122.2">JP2</text>
<text x="23.8" y="124">1X2</text>
<text x="38.4" y="120.4">0.1 uF</text>
<text x="43.9" y="125.8">U7</text>
<text x="67.6" y="120.4">0.1 uF</text>
<text x="215.1" y="127.7">JP6</text>
<text x="215.1" y="129.9">JP3/THRU_VERT</text>
<text x="259" y="127.7">JP7</text>
<text x="259" y="129.9">JP3/THRU_VERT</text>
<text x="96.9" y="145.9">C55</text>
<text x="96.9" y="149.6">0.1 uF</text>
<text x="31.1" y="153.3">R29</text>
<text x="121.4" y="152.4">JP8</text>
<text x="176.5" y="153.4">H5</text>
<text x="31.1" y="158.7">10k</text>
<text x="38.4" y="156.9">FXMA108</text>
<text x="120.3" y="167.2">H5X2</text>
<text x="176.5" y="162.6">H3X2</text>
</g>
<g font-size="1.6" fill="#f00">
<text x="247.2" y="19.5">RESET_N_5V</text>
<text x="9.7" y="27.8" transform="rotate(90 9.7 27.8)">D22_TOSC1</text>
<text x="18.9" y="27.8" transform="rotate(90 18.9 27.8)">D23_TOSC2</text>
<text x="28" y="27.8" transform="rotate(90 28 27.8)">D13_SCK</text>
<text x="91.8" y="54.3">RESET_N_5V</text>
<text x="95.4" y="60">ADC0</text>
<text x="165" y="59.8">D21_SCL</text>
<text x="268.8" y="58.9">MCU_TX</text>
<text x="269.2" y="57.3">MCU_RX</text>
<text x="95.4" y="61.8">ADC1</text>
<text x="95.4" y="63.6">ADC2</text>
<text x="95.4" y="65.5">ADC3</text>
<text x="165" y="61.6">D20_SDA</text>
<text x="165" y="63.6">TCK</text>
<text x="165" y="65.5">TMS</text>
<text x="81.6" y="71.7">RADIO_INT</text>
<text x="95.4" y="69.1">ADC5</text>
<text x="95.4" y="67.3">ADC4</text>
<text x="165" y="67.3">TDO</text>
<text x="165" y="69.1">TDI</text>
<text x="165" y="70.7">D22_TOSC1</text>
<text x="241.7" y="70.7">D0_RXD0</text>
<text x="45" y="73.5">DTR_N</text>
<text x="95.4" y="72.6">ETH_CSN_5V</text>
<text x="165" y="72.6">D23_TOSC2</text>
<text x="241.7" y="74.4">D2_RXD1_INT0</text>
<text x="241.7" y="76.2">D3_TXD1_INT1</text>
<text x="241.7" y="72.6">D1_TXD0</text>
<text x="83.4" y="82.7">ETH_INTn</text>
<text x="95.4" y="80.1">D5</text>
<text x="95.4" y="78.3">D4</text>
<text x="95.4" y="81.9">D6</text>
<text x="95.4" y="83.8">D7</text>
<text x="165" y="79.9">D1_TXD0</text>
<text x="165" y="78.1">D0_RXD0</text>
<text x="165" y="81.7">D2_RXD1_INT0</text>
<text x="165" y="83.5">D3_TXD1_INT1</text>
<text x="241.7" y="78.3">D4</text>
<text x="241.7" y="80.1">D5</text>
<text x="241.7" y="81.9">D6</text>
<text x="241.7" y="83.8">D7</text>
<text x="87" y="90">MISO</text>
<text x="95.4" y="87.2">D11_MOSI</text>
<text x="95.4" y="89">D12_MISO</text>
<text x="95.4" y="85.4">D10_SSEL_N</text>
<text x="165" y="87.4">D9</text>
<text x="165" y="89.2">D8</text>
<text x="165" y="85.6">D18</text>
<text x="182.9" y="86.3">SD_CDET0</text>
<text x="95.4" y="90.9">D13_SCK</text>
<text x="165" y="90.9">SD_SELN_5V</text>
<text x="97.3" y="96.4">MCU_XTAL1</text>
<text x="97.3" y="98.2">MCU_XTAL2</text>
<text x="165" y="98.4">AREF</text>
<text x="210.7" y="101.8">D10_SSEL_N</text>
<text x="210.7" y="100.2">D9</text>
<text x="210.7" y="98.4">D8</text>
<text x="241.7" y="100.2">ADC0</text>
<text x="210.7" y="103.7">D11_MOSI</text>
<text x="210.7" y="105.5">D12_MISO</text>
<text x="210.7" y="107.3">D13_SCK</text>
<text x="241.7" y="102">ADC1</text>
<text x="241.7" y="103.9">ADC2</text>
<text x="241.7" y="105.7">ADC3</text>
<text x="241.7" y="107.5">ADC4/SDA</text>
<text x="210.7" y="111.2">AREF</text>
<text x="241.7" y="109.4">ADC5/SCL</text>
<text x="192.4" y="122.2">ADC4</text>
<text x="236.3" y="122.2">ADC5</text>
<text x="31.4" y="129.3">LOGIC_OE_N 11</text>
<text x="192.4" y="129.5">ADC4/SDA</text>
<text x="236.3" y="129.5">ADC5/SCL</text>
<text x="10.4" y="137.5">MOSI</text>
<text x="10.4" y="133.9">ETH_CSN</text>
<text x="10.6" y="135.7">SD_SELN</text>
<text x="68" y="136.6">D11_MOSI</text>
<text x="68" y="134.7">SD_SELN_5V</text>
<text x="68" y="132.9">ETH_CSN_5V</text>
<text x="192.4" y="136.6">D20_SDA</text>
<text x="236.3" y="136.6">D21_SCL</text>
<text x="10.2" y="141.2">SCK</text>
<text x="10.2" y="143">RADIO_SLPTR</text>
<text x="10.2" y="139.4">RADIO_CSN</text>
<text x="68" y="138.6">TMS</text>
<text x="68" y="142.3">TCK</text>
<text x="68" y="140.2">D13_SCK</text>
<text x="68" y="143.9">RESET_N_5V</text>
<text x="10.2" y="144.8">RESET_N</text>
<text x="10.8" y="146.7">HGM</text>
<text x="68" y="145.9">TDI</text>
<text x="133.9" y="155.1">TCK</text>
<text x="155.8" y="154.9">D12_MISO</text>
<text x="95.6" y="158.5">RESET_N_5V</text>
<text x="133.9" y="156.9">TDO</text>
<text x="133.9" y="158.7">TMS</text>
<text x="155.8" y="156.7">D13_SCK</text>
<text x="155.8" y="158.5">RESET_N_5V</text>
<text x="192.4" y="156.7">D11_MOSI</text>
<text x="133.9" y="162.4">TDI</text>
</g>
<text font-size="1.5" fill="#00f" x="82.5" y="110">GND</text>
<text font-size="1.5" x="109.7" y="169.4">JTAG ICE CONNECTOR</text>
<g font-size="1.3">
<text x="29.3" y="1.4">5</text>
<text x="84.1" y="1.4">4</text>
<text x="139" y="1.4">3</text>
<text x="193.8" y="1.4">2</text>
<text x="248.7" y="1.4">1</text>
<text x=".5" y="24.7">D</text>
<text x="276.6" y="24.7">D</text>
<text x=".5" y="68.2">C</text>
<text x="276.6" y="68.2">C</text>
<text x=".5" y="111.6">B</text>
<text x="276.6" y="111.6">B</text>
<text x=".5" y="155">A</text>
<text x="276.6" y="155">A</text>
<text x="29.3" y="176.9">5</text>
<text x="84.1" y="176.9">4</text>
<text x="139" y="176.9">3</text>
<text x="193.8" y="176.9">2</text>
<text x="248.7" y="176.9">1</text>
</g>
</svg>
